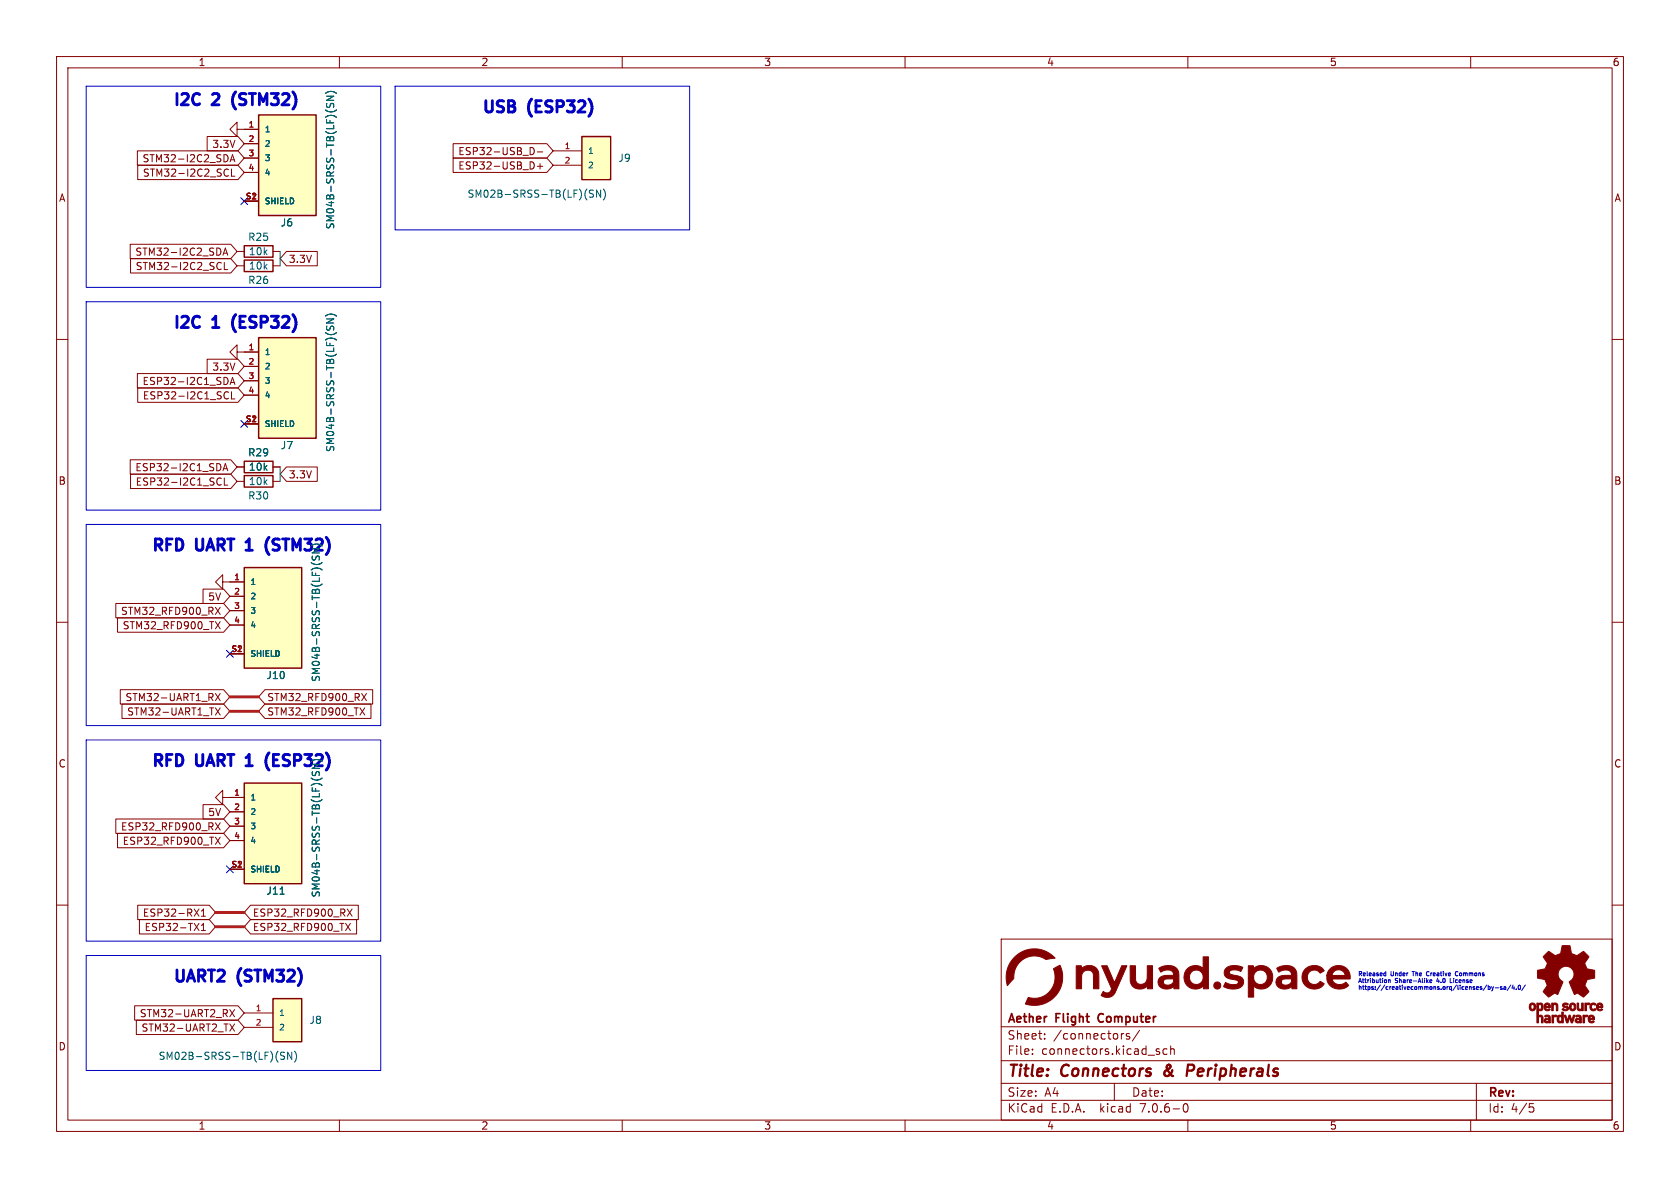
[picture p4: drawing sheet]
<svg xmlns="http://www.w3.org/2000/svg" width="297mm" height="210mm" viewBox="0 0 297 210" stroke-linecap="round" stroke-linejoin="round" font-family="sans-serif">
<g fill="none" stroke="#840000" stroke-width=".18">
<path d="M10 10h277v190h-277zM12 12h273v186h-273zM60 10v2M110 10v2M160 10v2M210 10v2M260 10v2M24.3 26.7h17.8l1.1 1.2-1.1 1.3h-17.8zM24.3 29.2h17.8l1.1 1.3-1.1 1.3h-17.8zM36.6 24.1h5.5l1.1 1.3-1.1 1.3h-5.5zM40.1 29.9l.3 .1M40.4 31l-.3 .2"/>
<path d="M40.7 28.6l.4-1.3 .4 1.3M40.8 28.2h.6M40.9 29.9v1.3h.6M41.9 22.9v-1.3l-1.3 1.3 1.3 1.2v-1.2h3.8M43.2 25.4h2.5M43.2 27.9h2.5M43.2 30.5h2.5M43.2 35.6h2.5M80.1 25.4h16.6l1.1 1.3-1.1 1.2h-16.6zM80.1 27.9h16.6l1.1 1.3-1.1 1.3h-16.6zM94 26.1a.68 .68 0 0 1 .5 .6 .68 .68 0 0 1-.5 .6M95 26.9h1"/>
<path d="M95 29.4h1M95.5 28.9v1M97.8 26.7h5.1M97.8 29.2h5.1M10 60h2M23 43.2h17.8l1.1 1.3-1.1 1.2h-17.8zM23.1 45.7h17.7l1.1 1.3-1.1 1.3h-17.7zM38.9 46.4l.2 .1M39.1 47.5l-.2 .2M39.4 45.1l.4-1.2 .5 1.2M39.5 44.8h.6M39.7 46.4v1.3h.6"/>
<path d="M41.9 47h1.3M41.9 44.5h1.3M48.3 47h1.2M48.3 44.5h1.2M50.6 44.4h5.5v2.6h-5.5l-1.1-1.3zM285 60h2M24.3 66h17.8l1.1 1.3-1.1 1.3h-17.8zM24.3 68.6h17.8l1.1 1.3-1.1 1.2h-17.8zM36.6 63.5h5.5l1.1 1.3-1.1 1.2h-5.5zM39.8 69.3h.3l.3 .1M40.1 66.8l.2 .5-.2 .6M40.4 70.4l-.3 .1h-.3"/>
<path d="M40.7 68l.4-1.3 .4 1.3M40.8 67.6h.6M40.9 69.3v1.2h.6M41.9 62.2v-1.2l-1.3 1.2 1.3 1.3v-1.3h3.8M43.2 64.8h2.5M43.2 67.3h2.5M43.2 69.9h2.5M43.2 74.9h2.5M23 81.3h17.8l1.1 1.3-1.1 1.2h-17.8zM23.1 83.8h17.7l1.1 1.3-1.1 1.3h-17.7zM38.6 84.6l.3-.1 .2 .1M38.8 82l.3 .5-.3 .7"/>
<path d="M39.1 85.6l-.2 .2-.3-.1M39.4 83.2l.4-1.2 .5 1.2M39.5 82.9h.6M39.7 84.5v1.3h.6M41.9 85.1h1.3M41.9 82.6h1.3M48.3 85.1h1.2M48.3 82.6h1.2M50.6 82.5h5.5v2.6h-5.5l-1.1-1.3zM10 110h2M20.5 106.7h19l1.1 1.3-1.1 1.2h-19zM20.8 109.2h18.7l1.1 1.3-1.1 1.3h-18.7z"/>
<path d="M35.9 104.1h3.6l1.1 1.3-1.1 1.3h-3.6zM38.1 109.9l.8 1.3M38.1 107.4l.8 1.2M38.9 109.9l-.8 1.3M38.9 107.4l-.8 1.2M39.4 102.9v-1.3l-1.3 1.3 1.3 1.2v-1.2h3.8M40.6 105.4h2.6M40.6 108h2.6M40.6 110.5h2.6M40.6 115.6h2.6M285 110h2M21.3 121.9h18.2l1.1 1.3-1.1 1.3h-18.2z"/>
<path d="M21.6 124.5h17.9l1.1 1.2-1.1 1.3h-17.9zM38.1 125.1l.8 1.3M38.1 122.6l.8 1.3M38.9 125.1l-.8 1.3M38.9 122.6l-.8 1.3M46.8 121.9h19.1v2.6h-19.1l-1.1-1.3zM46.8 124.5h18.8v2.5h-18.8l-1.1-1.3zM63.6 125.1l.9 1.3M63.9 122.6l.9 1.3M64.5 125.1l-.9 1.3M64.8 122.6l-.9 1.3M10 160h2"/>
<path d="M20.5 144.8h19l1.1 1.3-1.1 1.2h-19zM20.8 147.3h18.7l1.1 1.3-1.1 1.3h-18.7zM35.9 142.2h3.6l1.1 1.3-1.1 1.3h-3.6zM38.1 148l.8 1.3M38.1 145.5l.8 1.2M38.9 148l-.8 1.3M38.9 145.5l-.8 1.2M39.4 141v-1.3l-1.3 1.3 1.3 1.2v-1.2h3.8M40.6 143.5h2.6M40.6 146.1h2.6M40.6 148.6h2.6M40.6 153.7h2.6"/>
<path d="M285 160h2M23.8 177.8h18.3l1.1 1.3-1.1 1.2h-18.3zM24.3 160h12.7l1.1 1.3-1.1 1.3h-12.7zM24.6 162.6h12.4l1.1 1.2-1.1 1.3h-12.4zM34.3 160.7l.9 1.3M34.3 163.2l.9 1.3M35.2 160.7l-.9 1.3M35.2 163.2l-.9 1.3M35.6 162h.7M35.6 161.1l.4-.4v1.3M35.6 163.6l.4-.4v1.3M35.6 164.5h.7"/>
<path d="M40.6 178.5l.9 1.2M41.5 178.5l-.9 1.2M43.2 179.1h5.1M44.3 162.6h18.7v2.5h-18.7l-1.1-1.3zM44.3 160h19v2.6h-19l-1.1-1.3zM61.1 163.2l.8 1.3M61.4 160.7l.8 1.3M61.9 163.2l-.8 1.3M62.2 160.7l-.8 1.3M177 166h108v32h-108zM24.1 180.3h18l1.1 1.3-1.1 1.3h-18zM40.6 181l.9 1.3"/>
<path d="M41.5 181l-.9 1.3M43.2 181.6h5.1M60 198v2M110 198v2M160 198v2M177 194.5h108M177 191.5h108M177 187.5h108M177 181.5h108M182.5 186.3v.1M182.5 185.5v.1M184.7 183.6v.1"/>
<path d="M184.7 182.8v.1M197 191.5v3M198.7 182.7l-.4 .1M199.7 182.8l-.4-.1-.2 .2 .1 .2 .5 .2v.3h-.6M201.5 182.1l-1.3 2M204.6 185.9l.4 .1v.2l-.2 .2h-.3M204.6 185.4l.4 .1M206.3 185.5l-.4-.1-.3 .3v.4l.1 .2h.6M207 185.5l.2-.1 .3 .1 .1 .9M207 184.9v1.5M209.3 195.2l.2-.1a.81 .81 0 0 1 .6 .6 .81 .81 0 0 1-.3 .8l-.1 .1a.81 .81 0 0 1-.4-1.4zM210 198v2"/>
<path d="M260 198v2M261 191.5v6.5M270.4 195.1h.7M270.5 195.7h.4l.3 .3-.2 .5-.5 .1"/>
</g>
<path d="M206 189.4a.53 .53 0 0 0 0 .7M210.8 188.2h-.8l-.2 2M210.9 189.2l-1 .1" fill="none" stroke="#840000" stroke-width=".4"/>
<path d="M194.3 179.4l-.2 .4 .2 .7" fill="none" stroke="#840000" stroke-width=".3"/>
<g fill="#ffffc2" stroke="#ffffc2" stroke-width=".18">
<path d="M43.2 138.4h10.1v17.8h-10.1z"/>
<path d="M43.2 100.3h10.1v17.8h-10.1z"/>
<path d="M48.3 176.5h5v7.7h-5z"/>
<path d="M102.9 24.1h5v7.7h-5z"/>
<path d="M45.7 59.7h10.2v17.8h-10.2z"/>
<path d="M45.7 20.3h10.2v17.8h-10.2z"/>
</g>
<path d="M45.7 20.3h10.2v17.8h-10.2zM102.9 24.1h5v7.7h-5zM43.2 46h5.1v2h-5.1zM43.2 43.4h5.1v2.1h-5.1zM45.7 59.7h10.2v17.8h-10.2zM43.2 84.1h5.1v2h-5.1zM43.2 81.5h5.1v2.1h-5.1zM43.2 100.3h10.1v17.8h-10.1zM43.2 138.4h10.1v17.8h-10.1zM48.3 176.5h5v7.7h-5z" fill="none" stroke="#840000" stroke-width=".25"/>
<g fill="none" stroke="#006464" stroke-width=".18">
<path d="M57.5 16.5a1.46 1.46 0 0 1 2 0M57.7 17h1.3l-1.3 .7h1.3M57.8 18.3l-.1 .5 .2 .1h.3l.3-.5 .3-.1 .2 .2-.1 .5M104.9 33.7l-.5-.1-.1 .1v.4l.5 .2 .1 .3-.2 .3-.5-.1M106.2 33.6v1.3l-.7-1.3v1.3M106.7 33.4a1.46 1.46 0 0 1 0 2M57.5 55.9a1.46 1.46 0 0 1 2 0M57.7 56.4h1.3l-1.3 .7h1.3M57.8 57.6l-.1 .5 .3 .3 .3-.2 .2-.5h.4l.1 .2-.1 .5M49.5 158.1h.7M50.3 186.1l-.5-.1-.2 .1v.4l.6 .2 .1 .3-.2 .3-.5-.1M51.6 186v1.3l-.7-1.3v1.3"/>
<path d="M52.1 185.8a1.46 1.46 0 0 1 0 2"/>
</g>
<g fill="#840000" stroke="#840000" stroke-width=".18">
<path d="M199.8 170.7h.9v1.3a1.97 1.97 0 0 0 .5 1.9 1.2 1.2 0 0 0 1.3-.2 1.2 1.2 0 0 0 .3-1.3v-1.7h1v4.1h-.9v-.5a1.77 1.77 0 0 1-2.2 .4 1.77 1.77 0 0 1-.9-2z"/>
<path d="M186.2 171.3l1.2-.7a5 5 0 0 1-.8 5.5 5 5 0 0 1-5.3 1.4l.5-1.1a3.8 3.8 0 0 0 3.8-1.2 3.8 3.8 0 0 0 .6-3.9z"/>
<path d="M209.9 171.3a2.04 2.04 0 0 1 2.8-.1v-2.1h.9v5.7h-.9v-.5a2 2 0 0 1-2.2 .4 2 2 0 0 1-1.2-1.9h1a1.21 1.21 0 0 0 1.8 1 1.21 1.21 0 0 0 0-2.1 1.21 1.21 0 0 0-1.8 1l-1 .1a2.04 2.04 0 0 1 .6-1.5z"/>
<path d="M179.5 169.1a4.9 4.9 0 0 1 7 .3l-1.5 .2a3.7 3.7 0 0 0-4-.1 3.7 3.7 0 0 0-1.8 3.5l-1.1 1.2a5.1 5.1 0 0 1 1.4-5.1z"/>
<path d="M190.3 170.7h.9v.5a1.82 1.82 0 0 1 2.2-.3 1.82 1.82 0 0 1 .9 2.1v1.8h-1v-1.5a1.74 1.74 0 0 0-.3-1.5 1.17 1.17 0 0 0-1.3-.1 1.17 1.17 0 0 0-.5 1.3v1.8h-.9z"/>
<path d="M220.7 170.7h.9v.5a2.04 2.04 0 0 1 2.8 .1 2.04 2.04 0 0 1 .1 2.9 2.04 2.04 0 0 1-2.9 .1v2h-.9v-3.5h.9a1.25 1.25 0 0 0 1.8 1.1 1.25 1.25 0 0 0 .3-2.1 1.22 1.22 0 0 0-1.4-.2 1.22 1.22 0 0 0-.7 1.2h-.9z"/>
<path d="M230.7 171.3a2.06 2.06 0 0 1 3.3 .4l-.6 .3a1.26 1.26 0 0 0-1.9-.2 1.26 1.26 0 0 0 0 1.9 1.26 1.26 0 0 0 1.9-.2l.7 .4a1.69 1.69 0 0 1-1.9 .9 2.08 2.08 0 0 1-1.9-1.3 2.08 2.08 0 0 1 .4-2.2z"/>
<path d="M194.8 170.7h.7a.31 .31 0 0 1 .3 .1 .31 .31 0 0 1 .1 .3l1.1 2.6 1.3-3h.9l-1.3 3.1a5.2 5.2 0 0 1-1.4 2.3 1.77 1.77 0 0 1-1.8-.1l.3-.7a.81 .81 0 0 0 1.2 .1 .81 .81 0 0 0 .1-1.2z"/>
<path d="M235.1 171.3a2.09 2.09 0 0 1 2.4-.4 2.09 2.09 0 0 1 1.2 2.2h-3.2a1.45 1.45 0 0 0 2.4 .5l.5 .6a2.22 2.22 0 0 1-2.5 .5 2.22 2.22 0 0 1-1.3-2.3h3.2a1.18 1.18 0 0 0-1.2-1 1.18 1.18 0 0 0-1.1 1h-.9l.2-.7z"/>
<path d="M204.9 171.2a2.65 2.65 0 0 1 3.2 .1 3.3 3.3 0 0 1 .3 2.1v1.4h-.9v-.5a1.67 1.67 0 0 1-2.7-.5l-.1-.2h1a.94 .94 0 0 0 .8 .6 .94 .94 0 0 0 .9-.6l.1-.6-1.4 .1-.3 .1-.1 .4h-1a1.49 1.49 0 0 1 1.9-1.2h.9a1.05 1.05 0 0 0-1.6-.9l-.2 .1a.44 .44 0 0 1-.5 .2 .44 .44 0 0 1-.3-.5z"/>
<path d="M225.7 171.2a2.72 2.72 0 0 1 3.3 .1 3.7 3.7 0 0 1 .3 2.3v1.2h-.9v-.5a1.61 1.61 0 0 1-2.8-.6l.9-.1a.96 .96 0 0 0 1.2 .5 .96 .96 0 0 0 .6-1.1l-1.3 .1a.52 .52 0 0 0-.5 .5h-.9a1.33 1.33 0 0 1 1.7-1.2h1a1 1 0 0 0-1.4-.9l-.7 .3a.26 .26 0 0 1-.3-.1 .26 .26 0 0 1 0-.2z"/>
<path d="M216.7 171.2a2.57 2.57 0 0 1 3-.1l-.3 .6a1.82 1.82 0 0 0-2 .1 .49 .49 0 0 0 .6 .6l.6 .1a1.16 1.16 0 0 1 1.3 1.1 1.16 1.16 0 0 1-1.3 1.2 2.34 2.34 0 0 1-2.3-.5l.4-.6a2.09 2.09 0 0 0 2.2 .1 .52 .52 0 0 0-.7-.6 1.61 1.61 0 0 1-1.8-1.2l.1-.5z"/>
<path d="M280.2 177.3h.3v.2l.3-.2 .3 .1a.3 .3 0 0 1-.5 .2l-.1 .2v.9h-.3z"/>
<path d="M279.8 179.5h.3v.1l.3-.2 .3 .1a.32 .32 0 0 1-.4 .2l-.2 .2v.9h-.3z"/>
<path d="M274.3 177.3h.3v.2a.56 .56 0 0 1 .7 0 .56 .56 0 0 1 .1 .7v.5h-.3v-.5a.36 .36 0 0 0 0-.5 .36 .36 0 0 0-.5 0v1h-.3z"/>
<path d="M278.8 177.3h.3v.5a.36 .36 0 0 0 0 .4 .36 .36 0 0 0 .5 .1v-1h.3v1.4h-.3v-.2a.56 .56 0 0 1-.7 0 .56 .56 0 0 1-.1-.7z"/>
<path d="M274.4 179.5h.2l.1 .1 .3-.2a.16 .16 0 0 1 .2 .1 .16 .16 0 0 1-.1 .2 .44 .44 0 0 0-.4 .2 .44 .44 0 0 0 0 .5v.4h-.3z"/>
<path d="M281.2 177.5l.5-.2 .5 .2-.1 .1a.49 .49 0 0 0-.7 .3 .46 .46 0 0 0 .6 .4l.2 .2a.67 .67 0 0 1-1-.1 .67 .67 0 0 1 0-.9z"/>
<path d="M273.2 177.5a.59 .59 0 0 1 .7-.1 .59 .59 0 0 1 .2 .7h-.8a.45 .45 0 0 0 .6 .3h.1a.59 .59 0 0 1-.8 .2 .59 .59 0 0 1-.2-.7h.8a.28 .28 0 0 0-.3-.3 .28 .28 0 0 0-.3 .3h-.2z"/>
<path d="M270.5 177.5a.66 .66 0 0 1 1 .3 .66 .66 0 0 1-.6 .9l-.3-.1-.2-.2v-.4h.2a.29 .29 0 0 0 .2 .4 .29 .29 0 0 0 .4-.2v-.2a.31 .31 0 0 0-.3-.4 .31 .31 0 0 0-.3 .4h-.2z"/>
<path d="M275.4 179.6l.4-.2 .3 .2v-.7h.3v1.9h-.3v-.1a.49 .49 0 0 1-.6 0 .49 .49 0 0 1-.2-.5h.3a.31 .31 0 0 0 .3 .3 .31 .31 0 0 0 .2-.5 .29 .29 0 0 0-.3-.3 .29 .29 0 0 0-.2 .5h-.3z"/>
<path d="M280.9 179.6a.59 .59 0 0 1 .8 0 .59 .59 0 0 1 .2 .6h-.9l.2 .3 .5-.1 .1 .2a.58 .58 0 0 1-.8 .2 .58 .58 0 0 1-.2-.8h.8a.29 .29 0 0 0-.3-.3 .29 .29 0 0 0-.3 .3h-.2z"/>
<path d="M282.4 177.4a.59 .59 0 0 1 .8 0 .59 .59 0 0 1 .2 .7h-.9a.48 .48 0 0 0 .7 .2l.1 .1a.58 .58 0 0 1-.8 .2 .58 .58 0 0 1-.2-.7h.8a.29 .29 0 0 0-.3-.3 .29 .29 0 0 0-.3 .3h-.2z"/>
<path d="M277.6 177.4a.67 .67 0 0 1 1 .4 .67 .67 0 0 1-.5 .9 .58 .58 0 0 1-.6-.8h.2a.33 .33 0 0 0 .4 .5 .33 .33 0 0 0 .2-.5 .28 .28 0 0 0-.3-.3 .28 .28 0 0 0-.3 .3h-.2z"/>
<path d="M276.4 177.4l.4-.1 .5 .2-.2 .2-.5-.1-.1 .2a.63 .63 0 0 1 .8 .4 .59 .59 0 0 1-.5 .5 .59 .59 0 0 1-.6-.3l.1-.1 .4 .1a.2 .2 0 0 0 .3 0 .2 .2 0 0 0 0-.2 .2 .2 0 0 0-.3-.1 .41 .41 0 0 1-.4-.2 .41 .41 0 0 1 .1-.5z"/>
<path d="M278.6 179.6a.62 .62 0 0 1 .8-.1 .62 .62 0 0 1 .2 .8v.5h-.3v-.1a.47 .47 0 0 1-.5 .1 .47 .47 0 0 1-.3-.4h.2a.29 .29 0 0 0 .4 .2 .29 .29 0 0 0 .2-.4l-.5 .1-.1 .1h-.2v-.1a.62 .62 0 0 1 .8-.3 .31 .31 0 0 0-.2-.3 .31 .31 0 0 0-.3 .1z"/>
<path d="M273.1 179.6l.2-.1a.62 .62 0 0 1 .7 .1 .62 .62 0 0 1 .1 .7v.5h-.3v-.1a.48 .48 0 0 1-.5 .1 .48 .48 0 0 1-.3-.4h.2a.3 .3 0 0 0 .4 .2 .3 .3 0 0 0 .2-.4l-.8 .2a.43 .43 0 0 1 .5-.4h.3a.3 .3 0 0 0-.2-.3 .3 .3 0 0 0-.3 .1z"/>
<path d="M276.5 179.5h.3l.3 .9 .3-.9h.2l.3 .9 .3-.9h.2l-.4 1.3h-.2l-.3-.9-.2 .6a.23 .23 0 0 1-.3 .3 .23 .23 0 0 1-.1-.3z"/>
<path d="M271.7 177.3h.3v.1a.55 .55 0 0 1 .7 .1 .55 .55 0 0 1 .1 .7 .46 .46 0 0 1-.3 .5 .46 .46 0 0 1-.5-.2v1.1a.54 .54 0 0 1 .7 0 .54 .54 0 0 1 .1 .7v.5h-.3v-.4a.35 .35 0 0 0 0-.5 .35 .35 0 0 0-.5 0v.9h-.3v-2.8h.3a.31 .31 0 0 0 .3 .4 .31 .31 0 0 0 .2-.5 .28 .28 0 0 0-.3-.3 .28 .28 0 0 0-.2 .4h-.3z"/>
<path d="M273.2 168.8l.6-.6 .9 .6a1.02 1.02 0 0 0 1.2-.3l.3-1.3h.9a.33 .33 0 0 1 .4 0 .33 .33 0 0 1 .1 .3l.1 .3a1 1 0 0 0 1.2 1.1l1-.7 .7 .6a.39 .39 0 0 1 .3 .4 .39 .39 0 0 1-.3 .4l-.2 .3a.61 .61 0 0 0 0 1 .6 .6 0 0 0 .8 .5l.7 .1v1.1a.31 .31 0 0 1 0 .3 .31 .31 0 0 1-.4 .1h-.2a.75 .75 0 0 0-1 .8 .6 .6 0 0 0 .2 .9l.4 .6-.9 1-.8-.5a.55 .55 0 0 0-.9 0l-.9-2.2a1.44 1.44 0 0 0 .5-2.3 1.44 1.44 0 0 0-2.3 .1 1.44 1.44 0 0 0 .7 2.2l-.8 1.8a.29 .29 0 0 1-.1 .4 .29 .29 0 0 1-.4-.2h-.2l-.7 .5a.34 .34 0 0 1-.4 .2 .34 .34 0 0 1-.3-.3l-.6-.7 .4-.5a1.1 1.1 0 0 0-.1-1.6l-.9-.2a.33 .33 0 0 1-.4-.1 .33 .33 0 0 1 0-.4v-.5a.39 .39 0 0 1 0-.5 .39 .39 0 0 1 .5-.1 1.1 1.1 0 0 0 1.2-1.3l-.5-.7a.29 .29 0 0 1-.2-.3 .29 .29 0 0 1 .3-.3z"/>
<circle cx="215.2" cy="174.2" r=".63"/>
</g>
<path d="M41.7 16.2a2.29 2.29 0 0 0 0 3.1M41.7 55.6a2.29 2.29 0 0 0 0 3.1M43.5 97.3h1.1M43.7 95.7l.3-.4v2M47.6 95a2.29 2.29 0 0 0 0 3M48.2 97.2l.8 .1M48.6 95.3a.49 .49 0 0 0-.4 .4 .49 .49 0 0 0 .4 .5M43.5 135.4h1.1M43.7 133.8l.3-.4v2M47.6 133.1a2.29 2.29 0 0 0 0 3M48.3 134.3h.7M49.3 133.4h-1v2h1" fill="none" stroke="#0000c2" stroke-width=".5"/>
<g fill="none" stroke="#0000c2" stroke-width=".18">
<path d="M15.2 15.2h52.1v35.6h-52.1zM69.8 15.2h52.1v25.4h-52.1zM15.2 53.3h52.1v36.9h-52.1zM15.2 92.7h52.1v35.6h-52.1zM15.2 130.8h52.1v35.6h-52.1zM15.2 168.9h52.1v20.3h-52.1zM244.7 172.5h.3M244.7 172h.3M245 173.2l.1 .1-.1 .4M245 171.7v.8M245.5 173.2v.5M245.5 173.3l.2-.1 .1 .5"/>
<path d="M249.6 171.7h.5M252.2 172.2l.1 .3h.3M252.3 173.4l.2 .3M252.5 173.2l-.3 .3M252.6 171.8h-.3l-.1 .3M252.8 173.5l.3-.1v-.2l-.3 .1v.4h.3M254.2 172.9l-.2 .6h.5M256.4 173v.7h.3M257.7 171.8a.33 .33 0 0 0-.4 .3 .33 .33 0 0 0 .4 .3M262.8 174.1l-.6 1M263.1 174.2v.7M263.1 174.4h.2l.2 .2-.1 .3h-.3"/>
<path d="M263.7 174.4l.2 .5M263.9 174.9l-.2 .3M264.1 174.4l-.2 .5M264.3 174.6h.6M265.2 174.6l.4 .2-.1 .1h-.3M265.2 174.5v.1M265.5 174.4l-.3 .1M265.9 174.4h.3v.5M266.2 174.6l-.4 .1 .2 .2h.2M267.1 174.1l-.6 1M267.5 174.1l-.2 .6h.5M267.7 174.4v.5"/>
<path d="M268.1 174.8v.1M268.5 174.2h.1a.36 .36 0 0 1 .2 .3 .36 .36 0 0 1-.3 .4l-.1-.3zM269.7 174.1l-.7 1"/>
</g>
<path d="M40.6 125.7h5.1M40.6 123.2h5.1M38.1 161.3h5.1M38.1 163.8h5.1" fill="none" stroke="#f00" stroke-width=".5"/>
<path d="M49.5 44.5v2.5M49.5 82.6v2.5" fill="none" stroke="#009600" stroke-width=".18"/>
<path d="M42.6 35l1.2 1.2M43.8 35l-1.2 1.2M42.6 74.3l1.2 1.2M43.8 74.3l-1.2 1.2M40 115l1.2 1.2M41.2 115l-1.2 1.2M40 153.1l1.2 1.2M41.2 153.1l-1.2 1.2" fill="none" stroke="#000084" stroke-width=".18"/>
<g font-size="2.8" fill="#0000c2">
<text x="30.5" y="18.8">I2C</text>
<text x="38" y="18.8">2</text>
<text x="42.5" y="18.8">(STM32)</text>
<text x="85.1" y="20.1">USB</text>
<text x="93.7" y="20.1">(ESP32)</text>
<text x="30.5" y="58.2">I2C</text>
<text x="38" y="58.2">1</text>
<text x="42.5" y="58.2">(ESP32)</text>
<text x="26.7" y="97.5">RFD</text>
<text x="35" y="97.5">UART</text>
<text x="26.7" y="135.6">RFD</text>
<text x="35" y="135.6">UART</text>
<text x="30.5" y="173.7">UART2</text>
<text x="42.3" y="173.7">(STM32)</text>
</g>
<g font-size="2.8" fill="#006464">
<text x="49.5" y="97.5">(STM32)</text>
<text x="49.5" y="135.6">(ESP32)</text>
</g>
<g font-size="2.8" fill="#840000">
<text x="178" y="190.9">Title:</text>
<text x="187.7" y="190.9">Connectors</text>
<text x="206.6" y="190.9">&amp;</text>
<text x="211.4" y="190.9">Peripherals</text>
</g>
<g font-size="2.1" fill="#840000">
<text x="178" y="184">Sheet:</text>
<text x="178" y="181.2">Aether</text>
<text x="186.2" y="184">/connectors/</text>
<text x="186.7" y="181.2">Flight</text>
<text x="194.8" y="181.2">Computer</text>
<text x="178" y="186.7">File:</text>
<text x="184.1" y="186.7">connectors.kicad_sch</text>
<text x="178" y="196.9">KiCad</text>
<text x="178" y="194.1">Size:</text>
<text x="184.7" y="194.1">A4</text>
<text x="185.7" y="196.9">E.D.A.</text>
<text x="194.6" y="196.9">kicad</text>
<text x="200" y="194.1">Date:</text>
<text x="201.8" y="196.9">7.0.6-0</text>
<text x="263" y="194.3">Rev:</text>
<text x="263" y="196.9">Id:</text>
<text x="267.1" y="196.9">4/5</text>
</g>
<g font-size="1.8" fill="#840000">
<text x="35" y="11.9">1</text>
<text x="85" y="11.9">2</text>
<text x="135" y="11.9">3</text>
<text x="185" y="11.9">4</text>
<text x="235" y="11.9">5</text>
<text x="285" y="11.9">6</text>
<text x="25.1" y="28.9">STM32-I2C2_SDA</text>
<text x="37.4" y="26.4">3.3V</text>
<text x="80.9" y="27.6">ESP32-USB_D-</text>
<text x="10.3" y="35.9">A</text>
<text x="25.2" y="31.4">STM32-I2C2_SCL</text>
<text x="80.9" y="30.2">ESP32-USB_D+</text>
<text x="285.3" y="35.9">A</text>
<text x="23.8" y="45.4">STM32-I2C2_SDA</text>
<text x="23.9" y="47.9">STM32-I2C2_SCL</text>
<text x="51" y="46.7">3.3V</text>
<text x="37.4" y="65.7">3.3V</text>
<text x="25.1" y="68.3">ESP32-I2C1_SDA</text>
<text x="25.2" y="70.8">ESP32-I2C1_SCL</text>
<text x="23.8" y="83.5">ESP32-I2C1_SDA</text>
<text x="10.3" y="85.9">B</text>
<text x="23.9" y="86">ESP32-I2C1_SCL</text>
<text x="51" y="84.8">3.3V</text>
<text x="285.3" y="85.9">B</text>
<text x="36.7" y="106.4">5V</text>
<text x="21.3" y="108.9">STM32_RFD900_RX</text>
<text x="21.6" y="111.4">STM32_RFD900_TX</text>
<text x="22.1" y="124.1">STM32-UART1_RX</text>
<text x="47.1" y="124.1">STM32_RFD900_RX</text>
<text x="22.4" y="126.7">STM32-UART1_TX</text>
<text x="47.1" y="126.7">STM32_RFD900_TX</text>
<text x="10.3" y="135.9">C</text>
<text x="285.3" y="135.9">C</text>
<text x="21.3" y="147">ESP32_RFD900_RX</text>
<text x="21.6" y="149.5">ESP32_RFD900_TX</text>
<text x="36.7" y="144.5">5V</text>
<text x="25.2" y="162.2">ESP32-RX1</text>
<text x="25.5" y="164.8">ESP32-TX1</text>
<text x="44.6" y="164.8">ESP32_RFD900_TX</text>
<text x="44.6" y="162.2">ESP32_RFD900_RX</text>
<text x="10.3" y="185.9">D</text>
<text x="24.6" y="180">STM32-UART2_RX</text>
<text x="24.9" y="182.6">STM32-UART2_TX</text>
<text x="285.3" y="185.9">D</text>
<text x="35" y="199.9">1</text>
<text x="85" y="199.9">2</text>
<text x="135" y="199.9">3</text>
<text x="185" y="199.9">4</text>
<text x="235" y="199.9">5</text>
<text x="285" y="199.9">6</text>
</g>
<g font-size="1.8" fill="#006464">
<text x="109.2" y="28.8">J9</text>
<text x="82.6" y="35.2">SM02B-SRSS-TB(LF)(SN)</text>
<text x="49.5" y="40.2">J6</text>
<text x="59.3" y="40.6" transform="rotate(-90 59.3 40.6)">SM04B-SRSS-TB(LF)(SN)</text>
<text x="43.8" y="42.8">R25</text>
<text x="43.9" y="47.9">10k</text>
<text x="43.9" y="45.3">10k</text>
<text x="43.8" y="50.4">R26</text>
<text x="43.8" y="80.9">R29</text>
<text x="43.9" y="83.4">10k</text>
<text x="49.5" y="79.6">J7</text>
<text x="59.3" y="80" transform="rotate(-90 59.3 80)">SM04B-SRSS-TB(LF)(SN)</text>
<text x="43.8" y="88.5">R30</text>
<text x="43.9" y="86">10k</text>
<text x="47" y="120.2">J10</text>
<text x="56.7" y="120.6" transform="rotate(-90 56.7 120.6)">SM04B-SRSS-TB(LF)(SN)</text>
<text x="47" y="158.3">J11</text>
<text x="56.7" y="158.7" transform="rotate(-90 56.7 158.7)">SM04B-SRSS-TB(LF)(SN)</text>
<text x="54.6" y="181.2">J8</text>
<text x="27.9" y="187.6">SM02B-SRSS-TB(LF)(SN)</text>
</g>
<g font-size="1.4" fill="#a90000">
<text x="43.8" y="22.6">1</text>
<text x="43.8" y="25.1">2</text>
<text x="43.8" y="27.7">3</text>
<text x="99.7" y="26.4">1</text>
<text x="99.7" y="29">2</text>
<text x="43.4" y="35.3">S1</text>
<text x="43.8" y="30.2">4</text>
<text x="44.3" y="35.3">2</text>
<text x="43.8" y="62">1</text>
<text x="43.8" y="64.5">2</text>
<text x="43.8" y="67.1">3</text>
<text x="43.8" y="69.6">4</text>
<text x="43.4" y="74.7">S1</text>
<text x="44.3" y="74.7">2</text>
<text x="41.3" y="102.6">1</text>
<text x="41.3" y="105.2">2</text>
<text x="41.3" y="107.7">3</text>
<text x="41.3" y="110.2">4</text>
<text x="40.8" y="115.3">S1</text>
<text x="41.8" y="115.3">2</text>
<text x="41.3" y="140.7">1</text>
<text x="41.3" y="143.3">2</text>
<text x="41.3" y="145.8">3</text>
<text x="41.3" y="148.3">4</text>
<text x="40.8" y="153.4">S1</text>
<text x="41.8" y="153.4">2</text>
<text x="45.1" y="178.8">1</text>
<text x="45.1" y="181.4">2</text>
</g>
<g font-size="1.4" fill="#006464">
<text x="46.7" y="23.6">1</text>
<text x="46.7" y="26.1">2</text>
<text x="46.7" y="28.7">3</text>
<text x="103.9" y="27.4">1</text>
<text x="103.9" y="29.9">2</text>
<text x="46.7" y="31.2">4</text>
<text x="46.7" y="36.3">SHIELD</text>
<text x="46.7" y="63">1</text>
<text x="46.7" y="65.5">2</text>
<text x="46.7" y="68">3</text>
<text x="46.7" y="70.6">4</text>
<text x="46.7" y="75.7">SHIELD</text>
<text x="44.2" y="103.6">1</text>
<text x="44.2" y="106.1">2</text>
<text x="44.2" y="108.7">3</text>
<text x="44.2" y="111.2">4</text>
<text x="44.2" y="116.3">SHIELD</text>
<text x="44.2" y="141.7">1</text>
<text x="44.2" y="144.2">2</text>
<text x="44.2" y="146.8">3</text>
<text x="44.2" y="149.3">4</text>
<text x="44.2" y="154.4">SHIELD</text>
<text x="49.3" y="179.8">1</text>
<text x="49.3" y="182.3">2</text>
</g>
<g font-size="1" fill="#0000c2">
<text x="240" y="172.6">Released</text>
<text x="240" y="173.8">Attribution</text>
<text x="245.9" y="172.6">Under</text>
<text x="246.7" y="173.8">Share-Alike</text>
<text x="250.1" y="172.6">The</text>
<text x="252.8" y="172.6">Creative</text>
<text x="254.4" y="173.8">4.0</text>
<text x="257" y="173.8">License</text>
<text x="258.3" y="172.6">Commons</text>
<text x="240" y="175">https://creativecommons.orq/licenses/by-sa/4.0/</text>
</g>
</svg>
